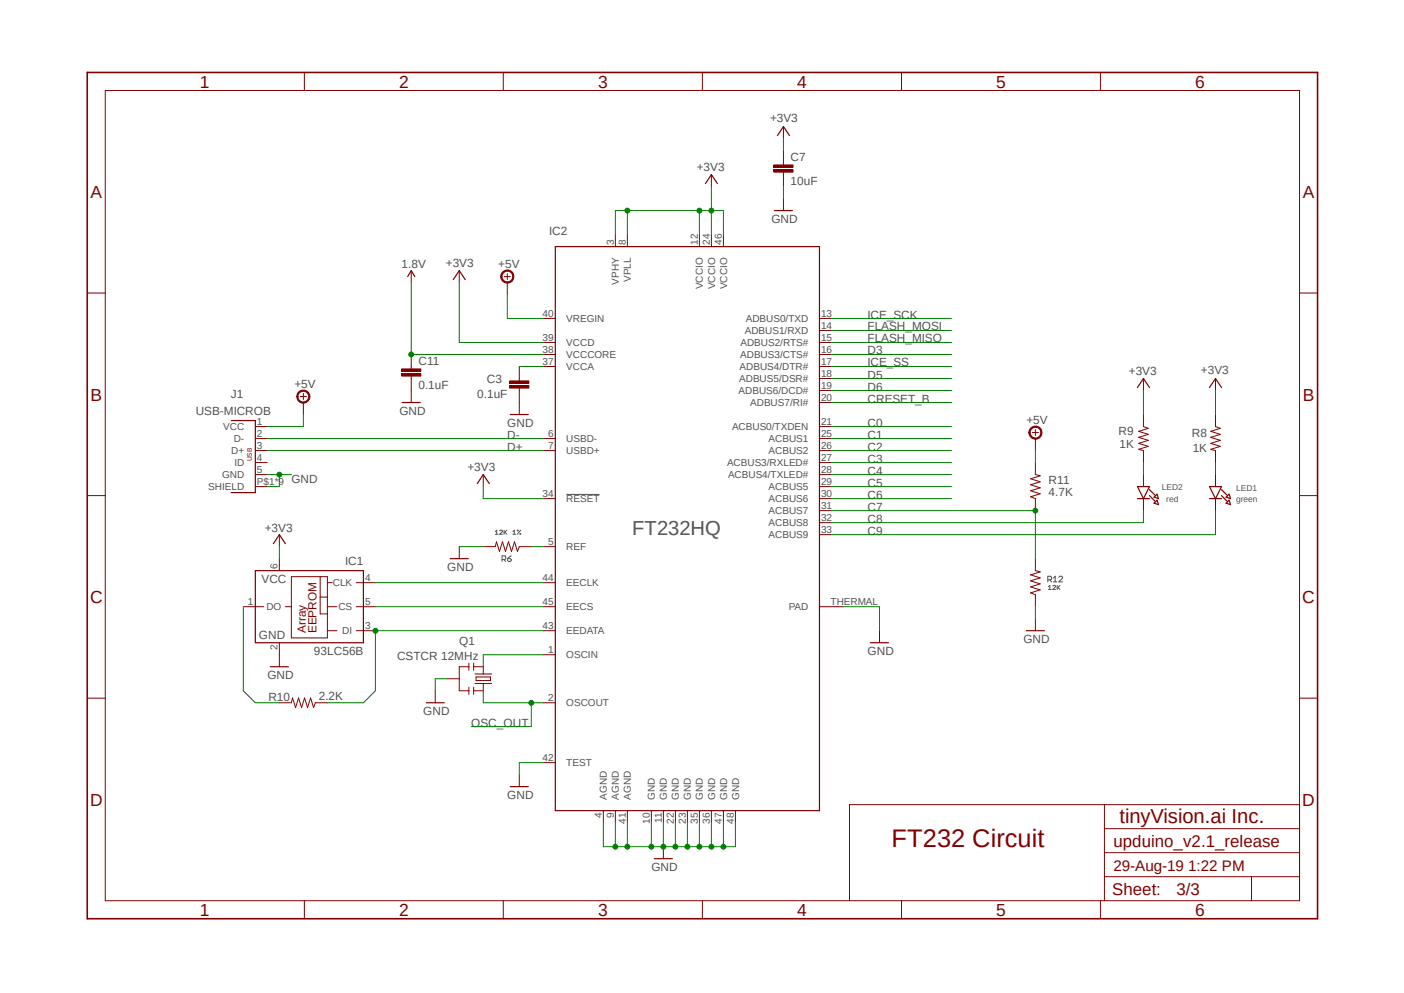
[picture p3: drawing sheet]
<svg xmlns="http://www.w3.org/2000/svg" width="297mm" height="210mm" viewBox="0 0 297 210" stroke-linecap="round" stroke-linejoin="round" font-family="sans-serif">
<path d="M17.9 15l261.2 179.9M279.1 15l-261.2 179.9" fill="none" stroke="#fff" stroke-width=".21"/>
<g fill="none" stroke="#505050" stroke-width=".21">
<path d="M104.8 112.4l.3-.3v.9M104.8 113h.6M105.7 112.3l.1-.2 .5 .2v.1l-.6 .6h.6M106.2 118.3h.6l.2-.1-.2-.6h-.6v1.1M106.6 118.3l.4 .4M106.6 112.1v.9M106.8 112.6l.4 .4M107.2 112.1l-.6 .6M107.4 118.2h.5l.3 .3-.3 .2h-.3l-.2-.2zM108.2 117.6l-.8 .6M108.5 113h.6M108.5 112.4l.3-.3v.9"/>
<path d="M109.4 112.1l.2 .2zM110 112.9l.2 .1zM110.2 112.1l-.8 .9M119.8 104.6h7M221.7 122.6h.5l.3-.1v-.4l-.3-.2h-.5v1.2M221.8 124.1l.3-.3v.9M221.8 124.7h.6M222 122.6l.5 .5M222.7 124l.2-.2 .4 .2-.6 .7h.6M222.8 122.3l.4-.4v1.2M222.8 123.1h.8M223.6 123.8v.9"/>
<path d="M223.8 124.2l.4 .5M224 122.1l.2-.2h.4l.2 .2v.2l-.8 .8h.8M224.2 123.8l-.6 .6"/>
</g>
<path d="M117.5 52.2h55.9v119.2h-55.9z" fill="none" stroke="#800000" stroke-width=".25"/>
<g fill="none" stroke="#800000" stroke-width=".21">
<path d="M106.7 58.5h1.2M107.3 57.9v1.2M130.2 49.6v2.6M132.7 49.6v2.6M148 49.6v2.6M150.5 49.6v2.6M153 49.6v2.6M114.9 67.4h2.6M114.9 72.4h2.6M114.9 75h2.6M114.9 77.5h2.6M173.4 67.4h2.5"/>
<path d="M173.4 69.9h2.5M173.4 72.4h2.5M173.4 75h2.5M173.4 77.5h2.5M114.9 92.8h2.6M114.9 95.3h2.6M173.4 90.2h2.5M173.4 92.8h2.5M173.4 95.3h2.5M173.4 97.8h2.5M173.4 80.1h2.5M173.4 82.6h2.5"/>
<path d="M173.4 85.1h2.5M114.9 105.5h2.6M114.9 115.6h2.6M173.4 105.5h2.5M173.4 100.4h2.5M173.4 102.9h2.5M173.4 108h2.5M173.4 110.5h2.5M173.4 113.1h2.5M114.9 123.2h2.6M114.9 128.3h2.6M114.9 133.4h2.6"/>
<path d="M114.9 138.5h2.6M173.4 128.3h5M114.9 148.6h2.6M114.9 161.3h2.6M127.6 171.4v2.6M130.2 171.4v2.6M132.7 171.4v2.6M137.8 171.4v2.6M140.3 171.4v2.6M142.9 171.4v2.6M145.4 171.4v2.6M148 171.4v2.6"/>
<path d="M150.5 171.4v2.6M153 171.4v2.6M155.6 171.4v2.6"/>
</g>
<path d="M106.3 57.6a1.4 1.4 0 0 1 2.2 .1 1.4 1.4 0 0 1-.8 2.1 1.4 1.4 0 0 1-1.8-1.3h.3a1.15 1.15 0 0 1 1.5-1.1 1.15 1.15 0 0 1 .4 1.9 1.15 1.15 0 0 1-1.8-.4l-.1-.4h-.3z" fill-rule="evenodd" fill="#800000"/>
<g fill="none" stroke="#800000" stroke-width=".21">
<path d="M87 57.2v2.6M97.2 57.2v2.6M106.3 57.6a1.4 1.4 0 0 1 2.2 .1 1.4 1.4 0 0 1-.8 2.1 1.4 1.4 0 0 1-1.8-1.3h.3a1.15 1.15 0 0 1 1.5-1.1 1.15 1.15 0 0 1 .4 1.9 1.15 1.15 0 0 1-1.8-.4l-.1-.4h-.3zM107.3 59.8v2.5M92.1 146.1v2.5M94.6 143.6h2.6M99.2 141h-2v5.1h2M99.2 140.3v1.5M99.2 145.3v1.6M100.2 141h2v1.5M100.2 140.3v1.5M100.2 145.3v1.6"/>
<path d="M100.5 144.6h3.5M100.5 142.5h3.5M100.7 143.2h3.1v.7h-3.1zM102.2 144.6v1.5h-2M109.9 163.8v2.6M140.3 179.1v2.5"/>
</g>
<path d="M86.2 58.5l.8-1.3 .8 1.3M95.9 59.1l1.3-1.9 1.2 1.9M90.2 148.6h3.8M107.9 166.4h3.9M138.4 181.6h3.8" fill="none" stroke="#800000" stroke-width=".25"/>
<path d="M107.8 81.6h4.1v.5h-4.1z" fill-rule="evenodd" fill="#800000"/>
<path d="M107.8 81.6h4.1v.5h-4.1z" fill="none" stroke="#800000" stroke-width=".21"/>
<path d="M107.8 80.6h4.1v.5h-4.1z" fill-rule="evenodd" fill="#800000"/>
<path d="M150.5 36.9v2.6M109.9 77.5v3.1M107.8 80.6h4.1v.5h-4.1zM109.9 82.1v5.6" fill="none" stroke="#800000" stroke-width=".21"/>
<path d="M149.2 38.8l1.3-1.9 1.3 1.9M107.9 87.7h3.9" fill="none" stroke="#800000" stroke-width=".25"/>
<path d="M163.7 35.9h4.1v.5h-4.1z" fill-rule="evenodd" fill="#800000"/>
<path d="M163.7 35.9h4.1v.5h-4.1z" fill="none" stroke="#800000" stroke-width=".21"/>
<path d="M163.7 34.9h4.1v.5h-4.1z" fill-rule="evenodd" fill="#800000"/>
<path d="M163.7 34.9h4.1v.5h-4.1zM165.7 26.8v2.5M165.7 31.8v3.1M165.7 36.4v3.1M165.7 42v2.5M102.2 100.4v2.5" fill="none" stroke="#800000" stroke-width=".21"/>
<path d="M164.5 28.7l1.2-1.9 1.3 1.9M163.8 44.5h3.8M101 102.3l1.2-1.9 1.3 1.9" fill="none" stroke="#800000" stroke-width=".25"/>
<path d="M85 79h4v.5h-4z" fill-rule="evenodd" fill="#800000"/>
<path d="M85 79h4v.5h-4z" fill="none" stroke="#800000" stroke-width=".21"/>
<path d="M85 78h4v.5h-4z" fill-rule="evenodd" fill="#800000"/>
<g fill="none" stroke="#800000" stroke-width=".21">
<path d="M85 78h4v.5h-4zM87 75v3M87 79.5v5.6M218.4 91.5h1.3M219 97.8v2.6l1 .2-2 .7 2 .6-2 .6 2 .7-2 .6 2 .6-2 .7 1 .4v2.5M219 90.8v1.3M241.9 80.1v2.5M241.9 87.7v2.5l1 .4-2 .6 2 .7-2 .6 2 .6-2 .7 2 .6-2 .6 1 .3v2.5M257.1 80.1v2.5M257.1 87.7v2.5l1 .4-2 .6 2 .7-2 .6 2 .6-2 .7 2 .6-2 .6 1 .3v2.5M59.1 113.1v2.5M59.1 118.2v2.5"/>
<path d="M97.2 115.6v2.6M102.2 115.6h2.6l.2-1 .7 2 .6-2 .6 2 .7-2 .6 2 .6-2 .7 2 .4-1h2.5M219 118.2v2.5l1 .2-2 .7 2 .6-2 .7 2 .6-2 .6 2 .7-2 .6 1 .4v2.5M241.9 100.4v2.5M241.9 105.5v2.5M257.1 100.4v2.5M257.1 105.5v2.5M51.5 128.3h4.3M59.1 135.9v5.1M60.4 128.3h1.2M61.6 122h7.7v12.9h-7.7zM67.7 122v7.8h1.6"/>
<path d="M67.7 126.3h1.6M69.3 128.3h2M69.3 133.4h2M69.3 123.2h1M75.4 128.3h4M75.4 133.4h4M75.4 123.2h4M59.1 148.6h2.5l.3-1 .6 2 .7-2 .6 2 .6-2 .7 2 .6-2 .6 2 .4-1h2.6"/>
</g>
<g fill="none" stroke="#800000" stroke-width=".25">
<path d="M85.1 85.1h3.8M240.6 82l1.3-1.9 1.3 1.9M255.9 82l1.2-1.9 1.3 1.9M57.8 115l1.3-1.9 1.3 1.9M95.2 118.2h3.9M240.6 102.9h2.6l-1.3 2.6zM240.6 105.5h2.6M243.2 104.8l1.2 1.3M243.2 103.5l1.2 1.3M244.1 105.2l.7-.7 .3 1zM244.1 106.4l.7-.6 .3 .9zM255.9 102.9h2.5l-1.3 2.6z"/>
<path d="M255.9 105.5h2.5M258.4 104.8l1.3 1.3M258.4 103.5l1.3 1.3M260 104.5l.3 1-.9-.3zM260 105.8l.3 .9-.9-.3zM54 120.7h22.9v15.2h-22.9zM57.2 141h3.8"/>
</g>
<path d="M218 90.6a1.39 1.39 0 0 1 2.2 .2 1.39 1.39 0 0 1-.8 2 1.39 1.39 0 0 1-1.8-1.3h.3a1.15 1.15 0 0 1 1.5-1.1 1.15 1.15 0 0 1 .5 1.8 1.15 1.15 0 0 1-1.9-.3l-.1-.4h-.3z" fill-rule="evenodd" fill="#800000"/>
<g fill="none" stroke="#800000" stroke-width=".21">
<path d="M22.3 19.1h252.6v171.4h-252.6zM64.4 15.3v3.8M106.5 15.3v3.8M148.6 15.3v3.8M190.7 15.3v3.8M232.8 15.3v3.8M18.5 62h3.8M274.9 62h3.8M54 95.3h2.6M54 92.8h2.6M54 90.2h2.6M54 97.8h2.6"/>
<path d="M63.5 83.9h1.3M64.2 83.2v1.3M218 90.6a1.39 1.39 0 0 1 2.2 .2 1.39 1.39 0 0 1-.8 2 1.39 1.39 0 0 1-1.8-1.3h.3a1.15 1.15 0 0 1 1.5-1.1 1.15 1.15 0 0 1 .5 1.8 1.15 1.15 0 0 1-1.9-.3l-.1-.4h-.3zM219 92.8v2.5M18.5 104.8h3.8M54 100.4h2.6M54 102.9h2.6M274.9 104.8h3.8M186.1 133.4v2.5M219 130.9v2.5M18.5 147.7h3.8M274.9 147.7h3.8"/>
<path d="M233.6 170.2v20.3M233.6 175.3h41.3M274.9 170.2h-95.2v20.3M64.4 190.5v3.8M106.5 190.5v3.8M148.6 190.5v3.8M190.7 190.5v3.8M232.8 190.5v3.8M233.6 185.4h41.3M233.6 180.3h41.3M264.8 185.4v5.1"/>
</g>
<path d="M48.9 88.9h5.1v15.3h-5.1M184.1 135.9h3.9M217.1 133.4h3.8" fill="none" stroke="#800000" stroke-width=".25"/>
<path d="M18.5 15.3h260.2v179h-260.2z" fill="none" stroke="#800000" stroke-width=".34"/>
<path d="M63.1 83a1.41 1.41 0 0 1 2.2 0 1.41 1.41 0 0 1-.7 2.2 1.41 1.41 0 0 1-1.8-1.3h.2a1.15 1.15 0 0 1 1.7-1 1.15 1.15 0 0 1 .2 2 1.15 1.15 0 0 1-1.8-.6l-.1-.4h-.2z" fill-rule="evenodd" fill="#800000"/>
<path d="M63.1 83a1.41 1.41 0 0 1 2.2 0 1.41 1.41 0 0 1-.7 2.2 1.41 1.41 0 0 1-1.8-1.3h.2a1.15 1.15 0 0 1 1.7-1 1.15 1.15 0 0 1 .2 2 1.15 1.15 0 0 1-1.8-.6l-.1-.4h-.2zM64.2 85.1v2.6" fill="none" stroke="#800000" stroke-width=".21"/>
<path d="M107.3 62.3v5.1h7.6M56.6 95.3h58.3M56.6 92.8h58.3M64.2 87.7v2.5h-7.6M219 95.3v2.5M127.6 174v5.1h28v-5.1" fill="none" stroke="#008000" stroke-width=".21"/>
<circle cx="140.3" cy="179.1" r=".51" fill="#008000"/>
<g fill="none" stroke="#008000" stroke-width=".21">
<path d="M153 174v5.1"/>
<circle cx="140.3" cy="179.1" r=".51"/>
</g>
<circle cx="153" cy="179.1" r=".51" fill="#008000"/>
<g fill="none" stroke="#008000" stroke-width=".21">
<path d="M150.5 174v5.1"/>
<circle cx="153" cy="179.1" r=".51"/>
</g>
<circle cx="150.5" cy="179.1" r=".51" fill="#008000"/>
<g fill="none" stroke="#008000" stroke-width=".21">
<path d="M148 174v5.1"/>
<circle cx="150.5" cy="179.1" r=".51"/>
</g>
<circle cx="148" cy="179.1" r=".51" fill="#008000"/>
<g fill="none" stroke="#008000" stroke-width=".21">
<path d="M145.4 174v5.1"/>
<circle cx="148" cy="179.1" r=".51"/>
</g>
<circle cx="145.4" cy="179.1" r=".51" fill="#008000"/>
<g fill="none" stroke="#008000" stroke-width=".21">
<path d="M142.9 174v5.1"/>
<circle cx="145.4" cy="179.1" r=".51"/>
</g>
<circle cx="142.9" cy="179.1" r=".51" fill="#008000"/>
<g fill="none" stroke="#008000" stroke-width=".21">
<path d="M137.8 174v5.1"/>
<circle cx="142.9" cy="179.1" r=".51"/>
</g>
<circle cx="137.8" cy="179.1" r=".51" fill="#008000"/>
<g fill="none" stroke="#008000" stroke-width=".21">
<path d="M132.7 174v5.1M140.3 174v5.1"/>
<circle cx="137.8" cy="179.1" r=".51"/>
</g>
<circle cx="132.7" cy="179.1" r=".51" fill="#008000"/>
<g fill="none" stroke="#008000" stroke-width=".21">
<path d="M130.2 174v5.1"/>
<circle cx="132.7" cy="179.1" r=".51"/>
</g>
<circle cx="130.2" cy="179.1" r=".51" fill="#008000"/>
<g fill="none" stroke="#008000" stroke-width=".21">
<path d="M165.7 39.5v2.5M56.6 100.4h5M59.1 100.4v2.5h-2.5M97.2 115.6h5M178.4 128.3h7.7v5.1M219 128.3v2.6M94.6 143.6h-2.5v2.5M114.9 161.3h-5v2.5"/>
<circle cx="130.2" cy="179.1" r=".51"/>
</g>
<circle cx="59.1" cy="100.4" r=".51" fill="#008000"/>
<g fill="none" stroke="#008000" stroke-width=".21">
<path d="M114.9 138.5h-12.7v2.5M102.2 146.1v2.5h12.7M112.4 148.6v5.1h-12.7"/>
<circle cx="59.1" cy="100.4" r=".51"/>
</g>
<circle cx="112.4" cy="148.6" r=".51" fill="#008000"/>
<g fill="none" stroke="#008000" stroke-width=".21">
<path d="M87 59.8v15.2h27.9"/>
<circle cx="112.4" cy="148.6" r=".51"/>
</g>
<circle cx="87" cy="75" r=".51" fill="#008000"/>
<g fill="none" stroke="#008000" stroke-width=".21">
<path d="M97.2 59.8v12.6h17.7M148 49.6v-5.1h5v5.1M150.5 44.5v5.1"/>
<circle cx="87" cy="75" r=".51"/>
</g>
<circle cx="150.5" cy="44.5" r=".51" fill="#008000"/>
<g fill="none" stroke="#008000" stroke-width=".21">
<path d="M150.5 39.5v5M132.7 44.5v5.1M148 44.5h-17.8v5.1"/>
<circle cx="150.5" cy="44.5" r=".51"/>
</g>
<circle cx="132.7" cy="44.5" r=".51" fill="#008000"/>
<circle cx="132.7" cy="44.5" r=".51" fill="none" stroke="#008000" stroke-width=".21"/>
<circle cx="148" cy="44.5" r=".51" fill="#008000"/>
<g fill="none" stroke="#008000" stroke-width=".21">
<path d="M165.7 29.3v2.5M109.9 77.5h5M241.9 82.6v5.1M241.9 97.8v2.6M257.1 82.6v5.1M257.1 97.8v2.6M59.1 115.6v2.6M102.2 102.9v2.6h12.7M112.4 115.6h2.5M241.9 108v2.5h-66M257.1 108v5.1h-81.2M114.9 133.4h-35.5v12.7l-2.5 2.5h-7.6"/>
<circle cx="148" cy="44.5" r=".51"/>
</g>
<circle cx="79.4" cy="133.4" r=".51" fill="#008000"/>
<g fill="none" stroke="#008000" stroke-width=".21">
<path d="M175.9 108h43.1v10.2M51.5 128.3v17.8l2.5 2.5h5.1M79.4 128.3h35.5M79.4 123.2h35.5"/>
<circle cx="79.4" cy="133.4" r=".51"/>
</g>
<circle cx="219" cy="108" r=".51" fill="#008000"/>
<g fill="none" stroke="#008000" stroke-width=".21">
<path d="M175.9 67.4h25.4M175.9 75h25.4M175.9 77.5h25.4M175.9 69.9h25.4M175.9 72.4h25.4M175.9 80.1h25.4M175.9 82.6h25.4M175.9 85.1h25.4M175.9 90.2h25.4M175.9 92.8h25.4M175.9 95.3h25.4M175.9 97.8h25.4"/>
<path d="M175.9 100.4h25.4M175.9 102.9h25.4M175.9 105.5h25.4"/>
<circle cx="219" cy="108" r=".51"/>
</g>
<text font-size="5.4" fill="#800000" x="188.6" y="179.1">FT232 Circuit</text>
<text font-size="4.3" fill="#505050" x="133.7" y="113.1">FT232HQ</text>
<text font-size="4.3" fill="#800000" x="236.8" y="174">tinyVision.ai Inc.</text>
<g font-size="3.7" fill="#800000">
<text x="42.3" y="18.5">1</text>
<text x="84.4" y="18.5">2</text>
<text x="126.5" y="18.5">3</text>
<text x="168.6" y="18.5">4</text>
<text x="210.7" y="18.5">5</text>
<text x="252.9" y="18.5">6</text>
<text x="19.1" y="41.9">A</text>
<text x="275.6" y="41.9">A</text>
<text x="19.1" y="84.7">B</text>
<text x="275.6" y="84.7">B</text>
<text x="19" y="127.5">C</text>
<text x="275.5" y="127.5">C</text>
<text x="19" y="170.4">D</text>
<text x="275.5" y="170.4">D</text>
<text x="42.3" y="193.7">1</text>
<text x="84.4" y="193.7">2</text>
<text x="126.5" y="193.7">3</text>
<text x="168.6" y="193.7">4</text>
<text x="210.7" y="193.7">5</text>
<text x="252.9" y="193.7">6</text>
</g>
<g font-size="3.6" fill="#800000">
<text x="235.5" y="179.1">upduino_v2.1_release</text>
<text x="235.3" y="189.4">Sheet:</text>
<text x="248.9" y="189.2">3/3</text>
</g>
<text font-size="3.2" fill="#800000" x="235.5" y="184.1">29-Aug-19 1:22 PM</text>
<g font-size="2.5" fill="#505050">
<text x="162.9" y="25.7">+3V3</text>
<text x="167.3" y="34">C7</text>
<text x="147.4" y="36.2">+3V3</text>
<text x="167.3" y="39.1">10uF</text>
<text x="163.2" y="47.1">GND</text>
<text x="116.2" y="49.6">IC2</text>
<text x="85" y="56.7">1.8V</text>
<text x="94.3" y="56.5">+3V3</text>
<text x="105.4" y="56.6">+5V</text>
<text x="183.5" y="67.4">ICE_SCK</text>
<text x="183.5" y="69.9">FLASH_MOSI</text>
<text x="88.5" y="77.1">C11</text>
<text x="183.5" y="75">D3</text>
<text x="183.5" y="77.5">ICE_SS</text>
<text x="183.5" y="72.4">FLASH_MISO</text>
<text x="62.3" y="82">+5V</text>
<text x="88.5" y="82.2">0.1uF</text>
<text x="103" y="80.9">C3</text>
<text x="183.5" y="80.1">D5</text>
<text x="183.5" y="82.6">D6</text>
<text x="238.8" y="79.3">+3V3</text>
<text x="254" y="79">+3V3</text>
<text x="41.4" y="87.7">USB-MICROB</text>
<text x="48.8" y="84.1">J1</text>
<text x="84.5" y="87.7">GND</text>
<text x="101" y="84.2">0.1uF</text>
<text x="183.5" y="85.1">CRESET_B</text>
<text x="217.1" y="89.6">+5V</text>
<text x="107.3" y="90.2">GND</text>
<text x="107.3" y="95.3">D+</text>
<text x="107.3" y="92.8">D-</text>
<text x="183.5" y="90.2">C0</text>
<text x="183.5" y="92.8">C1</text>
<text x="183.5" y="95.3">C2</text>
<text x="236.6" y="92">R9</text>
<text x="236.8" y="94.8">1K</text>
<text x="252.1" y="92.5">R8</text>
<text x="252.3" y="95.5">1K</text>
<text x="98.9" y="99.6">+3V3</text>
<text x="183.5" y="97.8">C3</text>
<text x="183.5" y="100.4">C4</text>
<text x="61.6" y="102.2">GND</text>
<text x="183.5" y="108">C7</text>
<text x="183.5" y="102.9">C5</text>
<text x="183.5" y="105.5">C6</text>
<text x="221.8" y="104.9">4.7K</text>
<text x="221.8" y="102.4">R11</text>
<text x="56" y="112.6">+3V3</text>
<text x="183.5" y="110.5">C8</text>
<text x="183.5" y="113.1">C9</text>
<text x="73" y="119.4">IC1</text>
<text x="55.3" y="123.2">VCC</text>
<text x="94.6" y="120.7">GND</text>
<text x="54.8" y="135.2">GND</text>
<text x="97.2" y="136.4">Q1</text>
<text x="216.5" y="135.9">GND</text>
<text x="56.6" y="143.6">GND</text>
<text x="66.4" y="138.5">93LC56B</text>
<text x="84" y="139.5">CSTCR 12MHz</text>
<text x="183.5" y="138.5">GND</text>
<text x="56.8" y="148.2">R10</text>
<text x="67.4" y="148">2.2K</text>
<text x="89.5" y="151.2">GND</text>
<text x="99.7" y="153.7">OSC_OUT</text>
<text x="107.3" y="168.9">GND</text>
<text x="137.8" y="184.2">GND</text>
</g>
<g font-size="2.5" fill="#800000">
<text x="64.7" y="133.9" transform="rotate(-90 64.7 133.9)">Array</text>
<text x="67" y="133.9" transform="rotate(-90 67 133.9)">EEPROM</text>
</g>
<g font-size="2.1" fill="#505050">
<text x="129.8" y="51.8" transform="rotate(-90 129.8 51.8)">3</text>
<text x="132.4" y="51.8" transform="rotate(-90 132.4 51.8)">8</text>
<text x="147.6" y="51.8" transform="rotate(-90 147.6 51.8)">12</text>
<text x="150.2" y="51.8" transform="rotate(-90 150.2 51.8)">24</text>
<text x="152.7" y="51.8" transform="rotate(-90 152.7 51.8)">46</text>
<text x="133.5" y="59.6" transform="rotate(-90 133.5 59.6)">VPLL</text>
<text x="130.9" y="60.2" transform="rotate(-90 130.9 60.2)">VPHY</text>
<text x="148.7" y="61.2" transform="rotate(-90 148.7 61.2)">VCCIO</text>
<text x="151.3" y="61.2" transform="rotate(-90 151.3 61.2)">VCCIO</text>
<text x="153.8" y="61.2" transform="rotate(-90 153.8 61.2)">VCCIO</text>
<text x="114.8" y="67">40</text>
<text x="119.8" y="68.1">VREGIN</text>
<text x="157.6" y="70.7">ADBUS1/RXD</text>
<text x="157.8" y="68.2">ADBUS0/TXD</text>
<text x="173.7" y="67">13</text>
<text x="173.7" y="69.6">14</text>
<text x="114.8" y="77.2">37</text>
<text x="114.8" y="74.6">38</text>
<text x="114.8" y="72.1">39</text>
<text x="119.8" y="75.7">VCCCORE</text>
<text x="119.8" y="73.2">VCCD</text>
<text x="156.6" y="75.7">ADBUS3/CTS#</text>
<text x="156.6" y="73.2">ADBUS2/RTS#</text>
<text x="173.7" y="72.1">15</text>
<text x="173.7" y="74.6">16</text>
<text x="173.7" y="77.2">17</text>
<text x="119.8" y="78.3">VCCA</text>
<text x="156.3" y="83.4">ADBUS6/DCD#</text>
<text x="156.4" y="80.8">ADBUS5/DSR#</text>
<text x="156.5" y="78.3">ADBUS4/DTR#</text>
<text x="173.7" y="79.7">18</text>
<text x="173.7" y="82.3">19</text>
<text x="54.4" y="89.9">1</text>
<text x="158.7" y="85.9">ADBUS7/RI#</text>
<text x="173.7" y="89.9">21</text>
<text x="173.7" y="84.8">20</text>
<text x="47.2" y="91">VCC</text>
<text x="49.4" y="93.5">D-</text>
<text x="54.4" y="95">3</text>
<text x="54.4" y="92.4">2</text>
<text x="116" y="95">7</text>
<text x="116" y="92.4">6</text>
<text x="119.8" y="93.5">USBD-</text>
<text x="154.9" y="91">ACBUS0/TXDEN</text>
<text x="162.6" y="93.5">ACBUS1</text>
<text x="173.7" y="92.4">25</text>
<text x="173.7" y="95">26</text>
<text x="47" y="101.1">GND</text>
<text x="48.9" y="96.1">D+</text>
<text x="49.6" y="98.6">ID</text>
<text x="54.4" y="100">5</text>
<text x="54.4" y="97.5">4</text>
<text x="119.8" y="96.1">USBD+</text>
<text x="153.8" y="98.6">ACBUS3/RXLED#</text>
<text x="154" y="101.1">ACBUS4/TXLED#</text>
<text x="162.6" y="96.1">ACBUS2</text>
<text x="173.7" y="97.5">27</text>
<text x="173.7" y="100">28</text>
<text x="44.1" y="103.7">SHIELD</text>
<text x="54.4" y="102.6">P$1*9</text>
<text x="114.8" y="105.1">34</text>
<text x="119.8" y="106.2">RESET</text>
<text x="162.6" y="103.7">ACBUS5</text>
<text x="162.6" y="106.2">ACBUS6</text>
<text x="173.7" y="102.6">29</text>
<text x="173.7" y="105.1">30</text>
<text x="173.7" y="107.7">31</text>
<text x="162.6" y="108.8">ACBUS7</text>
<text x="162.6" y="111.3">ACBUS8</text>
<text x="162.6" y="113.8">ACBUS9</text>
<text x="173.7" y="110.2">32</text>
<text x="173.7" y="112.7">33</text>
<text x="116" y="115.3">5</text>
<text x="119.8" y="116.4">REF</text>
<text x="58.7" y="120.3" transform="rotate(-90 58.7 120.3)">6</text>
<text x="70.4" y="124">CLK</text>
<text x="77.2" y="122.9">4</text>
<text x="114.8" y="122.9">44</text>
<text x="119.8" y="124">EECLK</text>
<text x="52.5" y="127.9">1</text>
<text x="56.3" y="129.1">DO</text>
<text x="71.6" y="129.1">CS</text>
<text x="77.2" y="127.9">5</text>
<text x="114.8" y="127.9">45</text>
<text x="119.8" y="129.1">EECS</text>
<text x="166.9" y="129.1">PAD</text>
<text x="175.7" y="127.9">THERMAL</text>
<text x="58.7" y="137.5" transform="rotate(-90 58.7 137.5)">2</text>
<text x="72.4" y="134.2">DI</text>
<text x="77.2" y="133">3</text>
<text x="114.8" y="133">43</text>
<text x="119.8" y="134.2">EEDATA</text>
<text x="116" y="138.1">1</text>
<text x="119.8" y="139.2">OSCIN</text>
<text x="116" y="148.3">2</text>
<text x="119.8" y="149.4">OSCOUT</text>
<text x="114.8" y="161">42</text>
<text x="119.8" y="162.1">TEST</text>
<text x="127.3" y="173" transform="rotate(-90 127.3 173)">4</text>
<text x="128.4" y="169.1" transform="rotate(-90 128.4 169.1)">AGND</text>
<text x="129.8" y="173" transform="rotate(-90 129.8 173)">9</text>
<text x="130.9" y="169.1" transform="rotate(-90 130.9 169.1)">AGND</text>
<text x="133.5" y="169.1" transform="rotate(-90 133.5 169.1)">AGND</text>
<text x="138.6" y="169.1" transform="rotate(-90 138.6 169.1)">GND</text>
<text x="141.1" y="169.1" transform="rotate(-90 141.1 169.1)">GND</text>
<text x="143.6" y="169.1" transform="rotate(-90 143.6 169.1)">GND</text>
<text x="146.2" y="169.1" transform="rotate(-90 146.2 169.1)">GND</text>
<text x="148.7" y="169.1" transform="rotate(-90 148.7 169.1)">GND</text>
<text x="151.3" y="169.1" transform="rotate(-90 151.3 169.1)">GND</text>
<text x="153.8" y="169.1" transform="rotate(-90 153.8 169.1)">GND</text>
<text x="156.3" y="169.1" transform="rotate(-90 156.3 169.1)">GND</text>
<text x="132.4" y="174.2" transform="rotate(-90 132.4 174.2)">41</text>
<text x="137.5" y="174.2" transform="rotate(-90 137.5 174.2)">10</text>
<text x="140" y="174" transform="rotate(-90 140 174)">11</text>
<text x="142.5" y="174.2" transform="rotate(-90 142.5 174.2)">22</text>
<text x="145.1" y="174.2" transform="rotate(-90 145.1 174.2)">23</text>
<text x="147.6" y="174.2" transform="rotate(-90 147.6 174.2)">35</text>
<text x="150.2" y="174.2" transform="rotate(-90 150.2 174.2)">36</text>
<text x="152.7" y="174.2" transform="rotate(-90 152.7 174.2)">47</text>
<text x="155.2" y="174.2" transform="rotate(-90 155.2 174.2)">48</text>
</g>
<g font-size="1.8" fill="#505050">
<text x="245.8" y="103.7">LED2</text>
<text x="246.7" y="106.1">red</text>
<text x="261.5" y="106.1">green</text>
<text x="261.5" y="103.9">LED1</text>
</g>
<text font-size="1.4" fill="#800000" x="53.3" y="97.6" transform="rotate(-90 53.3 97.6)">USB</text>
</svg>
